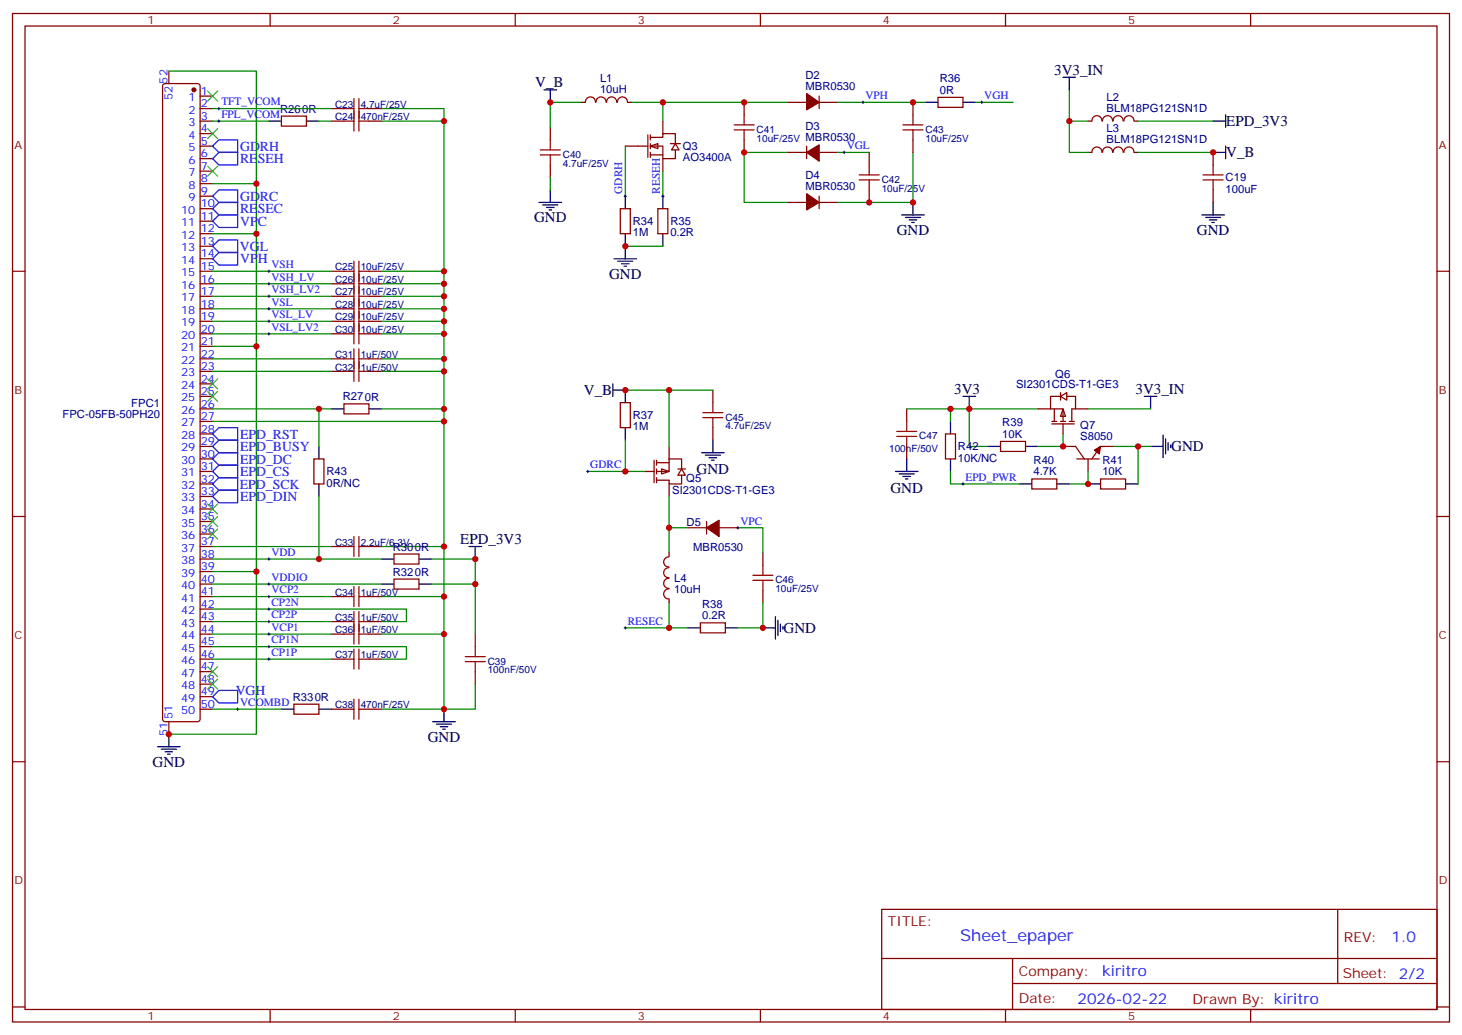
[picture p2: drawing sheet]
<svg xmlns="http://www.w3.org/2000/svg" width="412mm" height="292mm" viewBox="0 0 412 292" stroke-linecap="round" stroke-linejoin="round" font-family="sans-serif">
<g fill="none" stroke="#870000" stroke-width=".35">
<path d="M3.5 3.8h405.4v284.3h-405.4zM7.1 7.3h398.2v277.3h-398.2zM76.2 3.8v3.5M145.3 3.8v3.5M214.5 3.8v3.5M283.6 3.8v3.5M352.8 3.8v3.5M46.1 23.8l.5-.2h9.1l.5 .2 .2 .5v178.5l-.2 .5-.5 .2h-9.1l-.5-.3-.2-.4v-178.5zM47.6 20v3.6M56.4 27.1h3.6M56.4 30.6h3.6M56.4 34.1h3.6"/>
<path d="M56.4 37.7h3.6M79.4 32.7h7v2.9h-7zM93.5 30.6h3.5M93.5 34.1h3.5M104.1 30.6h3.5M104.1 34.1h3.5M155.2 35.9v3.5M56.4 41.2h3.6M56.4 44.7h3.6M56.4 48.3h3.6M56.4 51.8h3.6M56.4 55.3h3.6"/>
<path d="M56.4 58.8h3.6M155.2 46.5v3.5M3.5 76.5h3.6M56.4 76.5h3.6M56.4 62.4h3.6M56.4 65.9h3.6M56.4 69.4h3.6M56.4 73h3.6M93.5 76.5h3.5M104.1 76.5h3.5M405.3 76.5h3.6M56.4 80h3.6"/>
<path d="M56.4 83.5h3.6M56.4 87.1h3.6M56.4 90.6h3.6M56.4 94.1h3.6M56.4 97.6h3.6M93.5 80h3.5M93.5 83.5h3.5M93.5 87.1h3.5M93.5 90.6h3.5M93.5 94.1h3.5M104.1 80h3.5M104.1 83.5h3.5"/>
<path d="M104.1 87.1h3.5M104.1 90.6h3.5M104.1 94.1h3.5M56.4 101.2h3.6M56.4 104.7h3.6M56.4 108.2h3.6M56.4 111.8h3.6M56.4 115.3h3.6M56.4 118.8h3.6M93.5 101.2h3.5M93.5 104.7h3.5M97 113.9h7.1v2.8h-7.1z"/>
<path d="M104.1 101.2h3.5M104.1 104.7h3.5M56.4 122.3h3.6M56.4 125.9h3.6M56.4 129.4h3.6M56.4 132.9h3.6M56.4 136.5h3.6M56.4 140h3.6M3.5 145.6h3.6M56.4 143.5h3.6M56.4 147h3.6M56.4 150.6h3.6"/>
<path d="M56.4 154.1h3.6M56.4 157.6h3.6M93.5 154.1h3.5M104.1 154.1h3.5M111.1 156.2h7.1v2.8h-7.1zM405.3 145.6h3.6M56.4 161.1h3.6M56.4 164.7h3.6M56.4 168.2h3.6M56.4 171.7h3.6M56.4 175.3h3.6M56.4 178.8h3.6"/>
<path d="M93.5 168.2h3.5M93.5 175.3h3.5M93.5 178.8h3.5M104.1 168.2h3.5M104.1 175.3h3.5M104.1 178.8h3.5M111.1 163.3h7.1v2.8h-7.1zM134.1 178.8v3.5M56.4 182.3h3.6M56.4 185.8h3.6M56.4 189.4h3.6M56.4 192.9h3.6"/>
<path d="M56.4 196.4h3.6M56.4 200h3.6M82.9 198.5h7.1v2.9h-7.1zM93.5 185.8h3.5M93.5 200h3.5M104.1 185.8h3.5M104.1 200h3.5M134.1 189.4v3.5M3.5 214.8h3.6M47.6 203.5v3.5M405.3 214.8h3.6M248.7 256.4h156.6v28.2h-156.6z"/>
<path d="M377.3 256.4v20.9M248.7 270.2h156.5M285.6 277.3h119.6M285.6 270.2v14.2M3.5 283.9h3.6M76.2 284.6v3.5M145.3 284.6v3.5M214.5 284.6v3.5M283.6 284.6v3.5M352.8 284.6v3.5M405.3 283.9h3.6"/>
</g>
<circle cx="54.7" cy="25.3" r=".53" fill="#870000" stroke="#870000" stroke-width=".35"/>
<g fill="none" stroke="#3c3" stroke-width=".35">
<path d="M58.6 25.7l2.8 2.8M58.6 36.3l2.8 2.8M61.4 25.7l-2.8 2.8M61.4 36.3l-2.8 2.8M58.6 46.8l2.8 2.9M61.4 46.8l-2.8 2.9M58.6 106.8l2.8 2.8M58.6 110.3l2.8 2.9M61.4 106.8l-2.8 2.8M61.4 110.3l-2.8 2.9M58.6 142.1l2.8 2.8M58.6 145.6l2.8 2.8"/>
<path d="M58.6 149.2l2.8 2.8M61.4 142.1l-2.8 2.8M61.4 145.6l-2.8 2.8M61.4 149.2l-2.8 2.8M58.6 188l2.8 2.8M58.6 191.5l2.8 2.8M61.4 188l-2.8 2.8M61.4 191.5l-2.8 2.8"/>
</g>
<g fill="none" stroke="#000" stroke-width=".35">
<path d="M75.8 34.1h3.6M86.4 34.1h3.6M153.5 25.3h3.5M155.2 25.3v3.6M152 57.1h6.4M153.1 57.8h4.2M154.2 58.5h2.1M154.9 59.2h.7M155.2 53.6v3.5M93.5 115.3h3.5M104.1 115.3h3.5M107.6 157.6h3.5"/>
<path d="M118.2 157.6h3.5M132.3 154.1h3.5M134.1 154.1v3.5M107.6 164.7h3.5M118.2 164.7h3.5M79.4 200h3.5M90 200h3.5M125.2 200v3.5M44.4 210.5h6.4M45.5 211.2h4.2M46.6 211.9h2.1M47.3 212.7h.7"/>
<path d="M47.6 207v3.5M122.1 203.5h6.3M123.1 204.2h4.3M124.2 204.9h2.1M124.9 205.6h.7"/>
</g>
<g fill="none" stroke="#a10000" stroke-width=".35">
<path d="M97 30.6h2.8M97 34.1h2.8M99.8 27.8v9.2M101.2 30.6h2.9M101.2 27.8v9.2M101.2 34.1h2.9M155.2 39.4v2.9M152.4 43.7h5.6M152.4 42.3h5.6M155.2 43.7v2.8M97 76.5h2.8M99.8 73.7v23.2"/>
<path d="M101.2 73.7v23.2M101.2 76.5h2.9M97 80h2.8M97 83.5h2.8M97 87.1h2.8M97 90.6h2.8M97 94.1h2.8M99.8 98.4v9.1M101.2 98.4v9.1M101.2 80h2.9M101.2 83.5h2.9M101.2 87.1h2.9"/>
<path d="M101.2 90.6h2.9M101.2 94.1h2.9M97 101.2h2.8M97 104.7h2.8M101.2 101.2h2.9M101.2 104.7h2.9M97 154.1h2.8M99.8 151.3v5.6M101.2 151.3v5.6M101.2 154.1h2.9M97 168.2h2.8M97 175.3h2.8"/>
<path d="M97 178.8h2.8M99.8 165.4v5.6M99.8 172.4v9.2M101.2 165.4v5.6M101.2 172.4v9.2M101.2 168.2h2.9M101.2 175.3h2.9M101.2 178.8h2.9M97 185.8h2.8M97 200h2.8M99.8 183v5.7M99.8 197.1v5.7"/>
<path d="M101.2 183v5.7M101.2 197.1v5.7M101.2 185.8h2.9M101.2 200h2.9M131.2 186.5h5.7M131.2 185.1h5.7M134.1 182.3v2.8M134.1 186.5v2.9"/>
</g>
<g fill="none" stroke="#008700" stroke-width=".35">
<path d="M47.6 20h24.7v31.8M60 30.6h33.5M60 34.1h15.8M90 34.1h3.5M107.6 30.6h17.6v3.5h-17.6M125.2 34.1v60h-17.6M60 51.8h12.3v14.1h-12.3M155.2 50v3.6M60 76.5h33.5M72.3 65.9v31.7h-12.3M107.6 76.5h17.6M60 80h33.5"/>
<path d="M60 83.5h33.5M60 87.1h33.5M60 90.6h33.5M60 94.1h33.5M72.3 97.6v63.5h-12.3M107.6 80h17.6M107.6 83.5h17.6M107.6 87.1h17.6M107.6 90.6h17.6M125.2 94.1v7.1h-17.6M60 101.2h33.5M60 104.7h33.5"/>
<path d="M60 115.3h33.5M125.2 101.2v3.5h-17.6M125.2 115.3v3.5h-65.2M125.2 104.7v10.6h-17.6M125.2 118.8v35.3h-17.6M60 154.1h33.5M60 157.6h47.6M121.7 157.6h12.4v7.1h-12.4M125.2 154.1v14.1h-17.6M60 171.7h54.7v3.6h-7.1M60 164.7h47.6M60 168.2h33.5"/>
<path d="M60 175.3h33.5M60 178.8h33.5M72.3 161.1v45.9h-24.7M125.2 168.2v10.6h-17.6M125.2 178.8v21.2h-17.6M134.1 164.7v14.1M60 182.3h54.7v3.5h-7.1M60 185.8h33.5M60 200h19.4M134.1 192.9v7.1h-8.9"/>
</g>
<g fill="none" stroke="#00f" stroke-width=".35">
<path d="M61.7 39.4h5.3v3.6h-5.3l-1.7-1.8zM60 44.7l1.7-1.7h5.3v3.5h-5.3zM60 55.3l1.7-1.7h5.3v3.5h-5.3zM61.7 57.1h5.3v3.5h-5.3l-1.7-1.8zM60 62.4l1.7-1.8h5.3v3.5h-5.3zM60 69.4l1.7-1.7h5.3v3.5h-5.3zM60 73l1.7-1.8h5.3v3.5h-5.3zM60 122.3l1.7-1.7h5.3v3.5h-5.3zM60 125.9l1.7-1.8h5.3v3.5h-5.3zM60 129.4l1.7-1.8h5.3v3.6h-5.3zM60 136.5l1.7-1.8h5.3v3.5h-5.3zM60 140l1.7-1.8h5.3v3.5h-5.3z"/>
<path d="M61.7 131.2h5.3v3.5h-5.3l-1.7-1.8zM61.7 194.7h5.3v3.5h-5.3l-1.7-1.8z"/>
</g>
<g fill="none" stroke="#000" stroke-width=".28">
<path d="M61.4 30.6h.7M61.4 34.1h.7M61.7 30.3v.7M61.7 33.8v.7M75.5 76.5h.7M75.8 76.1v.7M75.8 79.7v.7M75.5 80h.7M75.5 83.5h.7M75.5 87.1h.7M75.5 90.6h.7M75.5 94.1h.7"/>
<path d="M75.8 83.2v.7M75.8 86.7v.7M75.8 90.2v.7M75.8 93.8v.7M75.5 157.6h.7M75.8 157.3v.7M75.5 164.7h.7M75.5 168.2h.7M75.5 171.7h.7M75.5 175.3h.7M75.5 178.8h.7M75.8 164.3v.7"/>
<path d="M75.8 167.9v.7M75.8 171.4v.7M75.8 174.9v.7M75.8 178.4v.7M66.7 200h.7M67 199.6v.7M75.5 182.3h.7M75.5 185.8h.7M75.8 182v.7M75.8 185.5v.7"/>
</g>
<g fill="#fff" stroke="#870000" stroke-width=".35">
<path d="M183.4 41.2l2.2-.7v1.4z"/>
<path d="M190.5 40.5l1.1 1.8h-2.2z"/>
</g>
<g fill="none" stroke="#870000" stroke-width=".35">
<path d="M182.7 38v6.4M183.4 38.7h3.6v-1h3.5v2.8M183.4 38v1.4M187 34.1v3.6M209.9 28.9v3.5M209.9 39.4v3.6M222.2 28.9h5.3M231.1 28.9h5.3M231.1 27.1v3.5M257.5 28.9v3.5M257.5 39.4v3.6M264.6 27.4h7v2.9h-7z"/>
<path d="M306.9 34.1h1.1M308 34.1a1.41 1.41 0 0 1 1.4-1.5 1.41 1.41 0 0 1 1.4 1.5M311 34.1a1.41 1.41 0 0 1 1.4-1.5 1.41 1.41 0 0 1 1.4 1.5M314 34.1a1.41 1.41 0 0 1 1.4-1.5 1.41 1.41 0 0 1 1.4 1.5M317 34.1a1.41 1.41 0 0 1 1.4-1.5 1.41 1.41 0 0 1 1.4 1.5M320 34.1h1M175 58.8h2.8v7.1h-2.8zM176.4 41.2h6.3M183.4 41.2h3.6v3.5h3.5v-2.4M183.4 43.7h3.6M183.4 40.5v1.4M183.4 43v1.4"/>
<path d="M185.6 58.8h2.8v7.1h-2.8zM187 44.7v3.6M189.1 40.5h2.8M222.2 43h5.3M222.2 57.1h5.3M227.5 41.2v3.5M231.1 55.3v3.5M231.1 43h5.3M231.1 57.1h5.3M245.2 43v3.5M245.2 53.6v3.5M306.9 43h1.1"/>
<path d="M308 42.9a1.41 1.41 0 0 1 1.4-1.5 1.41 1.41 0 0 1 1.4 1.5M311 42.9a1.41 1.41 0 0 1 1.4-1.5 1.41 1.41 0 0 1 1.4 1.5M314 42.9a1.41 1.41 0 0 1 1.4-1.5 1.41 1.41 0 0 1 1.4 1.5M317 42.9a1.41 1.41 0 0 1 1.4-1.5 1.41 1.41 0 0 1 1.4 1.5M320 43h1M175 113.5h2.8v7.1h-2.8zM201.1 110v3.5M201.1 120.6v3.5M194 148.8h5.3M199.3 147v3.6M202.8 148.8h5.3M215.2 155.9v3.5"/>
<path d="M197.6 175.6h7v2.8h-7zM215.2 166.4v3.6"/>
</g>
<g fill="none" stroke="#008700" stroke-width=".35">
<path d="M164 28.9h-8.8v7M178.2 28.9h8.8v5.2M187 28.9h35.2M236.4 28.9h24.7M275.2 28.9h10.6M301.6 25.3v8.8M306.9 34.1h-5.3v8.9h5.3M321 34.1h21.2M176.4 41.2v14.1M187 48.3v7M222.2 43h-12.3v14.1h12.3M236.4 43h8.8"/>
<path d="M257.5 43v14.1h-21.1M321 43h21.2M176.4 69.4h10.6"/>
</g>
<g fill="none" stroke="#000" stroke-width=".35">
<path d="M261.1 28.9h3.5M271.6 28.9h3.6M299.9 21.8h3.5M301.6 21.8v3.5M342.2 34.1h3.5M345.7 32.4v3.5M176.4 55.3v3.5M187 55.3v3.5M257.5 57.1v3.5M342.2 43h3.5M342.2 57.1v3.5M345.7 41.2v3.5"/>
<path d="M173.2 73h6.4M174.3 73.7h4.2M175.3 74.4h2.1M176 75.1h.7M176.4 65.9v7.1M187 65.9v3.5M254.4 60.6h6.3M255.4 61.3h4.2M256.5 62h2.1M257.2 62.7h.7M339 60.6h6.4M340.1 61.3h4.2"/>
<path d="M341.1 62h2.2M341.8 62.7h.7M176.4 110v3.5M176.4 120.6v3.5M194 177h3.6M204.6 177h3.5"/>
</g>
<path d="M243.1 28.9h.7M243.4 28.5v.7M276.6 28.9h.7M276.9 28.5v.7M176 55.3h.7M176.4 55v.7M186.6 55.3h.7M187 55v.7M237.8 43h.7M238.1 42.6v.7" fill="none" stroke="#000" stroke-width=".28"/>
<g fill="none" stroke="#a10000" stroke-width=".35">
<path d="M207.1 36.6h5.6M207.1 35.2h5.6M209.9 32.4v2.8M209.9 36.6v2.8M254.7 36.6h5.6M254.7 35.2h5.6M257.5 32.4v2.8M257.5 36.6v2.8M242.4 50.7h5.6M242.4 49.3h5.6M245.2 46.5v2.8M245.2 50.7v2.9"/>
<path d="M198.3 117.8h5.6M198.3 116.3h5.6M201.1 113.5v2.8M201.1 117.8v2.8M215.2 159.4v2.8M212.4 162.2h5.6M212.4 163.6h5.6M215.2 163.6v2.8"/>
</g>
<g fill="#870000" stroke="#870000" stroke-width=".35">
<path d="M227.5 26.4l3.6 2.5-3.6 2.1z"/>
<path d="M227.5 43l3.6-2.1v4.5z"/>
<path d="M227.5 54.6l3.6 2.5-3.6 2.1z"/>
<path d="M199.3 148.8l3.5-2.1v4.6z"/>
</g>
<path d="M186.6 132.2l2.1 .7-2.1 .7z" fill="#fff" stroke="#870000" stroke-width=".35"/>
<g fill="none" stroke="#870000" stroke-width=".35">
<path d="M181.7 132.9h2.8M184.5 129.8v6.3M185.2 130.5h3.5M185.2 129.8v1.4M185.2 132.2v1.4M185.2 134.7v1.4M188.7 129.4h3.6v2.8M188.7 129.4v3.5h-3.5M188.7 125.9v3.5M188.7 136.5v3.5M191.2 132.2h2.1M192.3 132.2l1 1.8h-2.1z"/>
<path d="M192.3 134v2.5h-3.6v-1.1h-3.5M282.2 124.5h7.1v2.8h-7.1zM291 135h7.1v2.9h-7.1zM299.9 125.9h3.5l2.5 3.5M303.7 129.4h6.4M306.9 129.4v3.5M310.4 135h7.1v2.9h-7.1zM314 125.9h-3.6l-2.4 3.5"/>
</g>
<g fill="none" stroke="#008700" stroke-width=".35">
<path d="M176.4 110h24.7M188.7 110v15.9M292.8 115.3h-19.4v10.6h5.3M306.9 115.3h17.7M165.8 132.9h10.6M176.4 124.1v8.8h5.3M188.7 140v15.9M268.1 132.9v3.6h19.4M299.9 122.3v3.6h-7.1M306.9 132.9v3.6h-5.3M314 125.9h10.6M321 125.9v10.6"/>
<path d="M188.7 148.8h5.3M208.1 148.8h7.1v7.1M176.4 177h12.3M188.7 170v7h5.3M215.2 170v7h-7.1"/>
</g>
<g fill="none" stroke="#000" stroke-width=".35">
<path d="M172.9 110h3.5M172.9 108.2v3.6M271.6 111.8h3.6M273.4 111.8v3.5M322.8 111.8h3.5M324.6 111.8v3.5M197.9 127.6h6.4M199 128.3h4.2M200 129h2.1M200.7 129.8h.7M201.1 124.1v3.5M278.7 125.9h3.5"/>
<path d="M287.5 136.5h3.5M289.3 125.9h3.5M298.1 136.5h3.5M306.9 136.5h3.5M317.5 136.5h3.5M324.6 125.9h3.5M328.1 122.7v6.3M328.8 123.8v4.2M329.5 124.8v2.1M330.2 125.5v.7M215.2 177h3.5M218.7 173.8v6.4"/>
<path d="M219.4 174.9v4.2M220.1 176v2.1M220.8 176.7v.7"/>
</g>
<path d="M165.5 132.9h.7M165.8 132.6v.7M271.3 136.5h.7M271.6 136.1v.7M207.8 148.8h.7M208.1 148.4v.8M176 177h.7M176.4 176.7v.7" fill="none" stroke="#000" stroke-width=".28"/>
<path d="M308.7 126.9l1.7-1-.3 2.1z" fill="#870000" stroke="#870000" stroke-width=".35"/>
<path d="M299.9 115.3l.7 2.1h-1.4z" fill="#fff" stroke="#870000" stroke-width=".35"/>
<g fill="none" stroke="#870000" stroke-width=".35">
<path d="M164 28.9h1.1M165.1 28.8a1.41 1.41 0 0 1 1.4-1.5 1.41 1.41 0 0 1 1.5 1.5M168.1 28.8a1.41 1.41 0 0 1 1.4-1.5 1.41 1.41 0 0 1 1.4 1.5M171.1 28.8a1.41 1.41 0 0 1 1.4-1.5 1.41 1.41 0 0 1 1.4 1.5M174.2 28.8a1.41 1.41 0 0 1 1.4-1.5 1.41 1.41 0 0 1 1.4 1.5M177.1 28.9h1.1M342.2 43v3.5M342.2 53.6v3.5M255.8 115.3v3.5M292.8 115.3h3.5M296.3 115.3h3.6v3.5M296.7 119.5h6.3"/>
<path d="M296.7 118.8h1.4M297.4 115.3v3.5M299.2 111.8l1.7-1.1v2.1zM299.2 111.8h-2.9v3.5M299.2 110.7v2.1M299.2 118.8h1.4M299.9 119.5v2.8M300.9 111.8h2.5v3.5h-1.1v3.5M301.6 118.8h1.4M303.4 115.3h3.5M88.5 129.4h2.9v7.1h-2.9zM255.8 125.9v3.5"/>
<path d="M266.7 122.3h2.8v7.1h-2.8zM188.7 157a1.41 1.41 0 0 0-1.5 1.4 1.41 1.41 0 0 0 1.5 1.4M188.7 155.9v1M188.7 163.1a1.41 1.41 0 0 0-1.5 1.4 1.41 1.41 0 0 0 1.5 1.4M188.7 160.1a1.41 1.41 0 0 0-1.5 1.4 1.41 1.41 0 0 0 1.5 1.4M188.7 166.1a1.41 1.41 0 0 0-1.5 1.4 1.41 1.41 0 0 0 1.5 1.4v1.1"/>
</g>
<path d="M339.4 50.7h5.6M339.4 49.3h5.6M342.2 46.5v2.8M342.2 50.7v2.9M255.8 118.8v2.8M252.9 121.6h5.7M252.9 123h5.7M255.8 123v2.9" fill="none" stroke="#a10000" stroke-width=".35"/>
<path d="M90 115.3v10.6M255.8 115.3h17.6M268.1 115.3v3.5M90 140v17.6" fill="none" stroke="#008700" stroke-width=".35"/>
<path d="M268.1 118.8v3.5M90 125.9v3.5M90 136.5v3.5M252.6 132.9h6.3M253.6 133.6h4.3M254.7 134.3h2.1M255.4 135h.7M255.8 129.4v3.5M268.1 129.4v3.5" fill="none" stroke="#000" stroke-width=".35"/>
<g fill="#c00">
<circle cx="72.3" cy="65.9" r=".88"/>
<circle cx="72.3" cy="97.6" r=".88"/>
<circle cx="72.3" cy="51.8" r=".88"/>
<circle cx="72.3" cy="161.1" r=".88"/>
<circle cx="47.6" cy="207" r=".88"/>
<circle cx="125.2" cy="34.1" r=".88"/>
<circle cx="125.2" cy="76.5" r=".88"/>
<circle cx="125.2" cy="80" r=".88"/>
<circle cx="125.2" cy="83.5" r=".88"/>
<circle cx="125.2" cy="87.1" r=".88"/>
<circle cx="125.2" cy="90.6" r=".88"/>
<circle cx="125.2" cy="94.1" r=".88"/>
<circle cx="125.2" cy="101.2" r=".88"/>
<circle cx="125.2" cy="104.7" r=".88"/>
<circle cx="125.2" cy="115.3" r=".88"/>
<circle cx="125.2" cy="118.8" r=".88"/>
<circle cx="125.2" cy="154.1" r=".88"/>
<circle cx="125.2" cy="168.2" r=".88"/>
<circle cx="125.2" cy="178.8" r=".88"/>
<circle cx="125.2" cy="200" r=".88"/>
<circle cx="134.1" cy="157.6" r=".88"/>
<circle cx="134.1" cy="164.7" r=".88"/>
<circle cx="176.4" cy="69.4" r=".88"/>
<circle cx="155.2" cy="28.9" r=".88"/>
<circle cx="187" cy="28.9" r=".88"/>
<circle cx="209.9" cy="28.9" r=".88"/>
<circle cx="209.9" cy="43" r=".88"/>
<circle cx="257.5" cy="28.9" r=".88"/>
<circle cx="245.2" cy="57.1" r=".88"/>
<circle cx="257.5" cy="57.1" r=".88"/>
<circle cx="301.6" cy="34.1" r=".88"/>
<circle cx="188.7" cy="110" r=".88"/>
<circle cx="188.7" cy="148.8" r=".88"/>
<circle cx="176.4" cy="110" r=".88"/>
<circle cx="176.4" cy="132.9" r=".88"/>
<circle cx="188.7" cy="177" r=".88"/>
<circle cx="215.2" cy="177" r=".88"/>
<circle cx="306.9" cy="136.5" r=".88"/>
<circle cx="321" cy="125.9" r=".88"/>
<circle cx="299.9" cy="125.9" r=".88"/>
<circle cx="268.1" cy="115.3" r=".88"/>
<circle cx="273.4" cy="115.3" r=".88"/>
<circle cx="90" cy="115.3" r=".88"/>
<circle cx="90" cy="157.6" r=".88"/>
<circle cx="342.2" cy="43" r=".88"/>
</g>
<text font-size="4.6" fill="#00f" x="270.8" y="265.4">Sheet_epaper</text>
<g font-size="4.2">
<text x="297.4" y="21.1">3V3_IN</text>
<text x="151" y="24.6">V_B</text>
<text x="345.9" y="35.6">EPD_3V3</text>
<text x="345.9" y="44.4">V_B</text>
<text x="150.6" y="62.7">GND</text>
<text x="252.9" y="66.3">GND</text>
<text x="337.6" y="66.3">GND</text>
<text x="171.8" y="78.6">GND</text>
<text x="164.7" y="111.4">V_B</text>
<text x="269.2" y="111.1">3V3</text>
<text x="320.3" y="111.1">3V3_IN</text>
<text x="330.4" y="127.3">GND</text>
<text x="196.5" y="133.7">GND</text>
<text x="251.2" y="139">GND</text>
<text x="129.8" y="153.4">EPD_3V3</text>
<text x="221" y="178.4">GND</text>
<text x="120.6" y="209.1">GND</text>
<text x="43" y="216.2">GND</text>
</g>
<g font-size="4.2" fill="#00f">
<text x="392.5" y="265.7">1.0</text>
<text x="310.9" y="275.2">kiritro</text>
<text x="304" y="283">2026-02-22</text>
</g>
<g font-size="3.9" fill="#00f">
<text x="67.7" y="42.5">GDRH</text>
<text x="67.7" y="46">RESEH</text>
<text x="67.7" y="56.6">GDRC</text>
<text x="67.7" y="60.2">RESEC</text>
<text x="67.7" y="63.7">VPC</text>
<text x="67.7" y="70.7">VGL</text>
<text x="67.7" y="74.3">VPH</text>
<text x="67.7" y="123.6">EPD_RST</text>
<text x="67.7" y="127.2">EPD_BUSY</text>
<text x="67.7" y="130.7">EPD_DC</text>
<text x="67.7" y="137.8">EPD_SCK</text>
<text x="67.7" y="134.2">EPD_CS</text>
<text x="67.7" y="141.3">EPD_DIN</text>
<text x="66.5" y="195.9">VGH</text>
</g>
<g font-size="3.9" fill="#800">
<text x="250.5" y="261">TITLE:</text>
<text x="379.1" y="265.7">REV:</text>
<text x="287.4" y="275.2">Company:</text>
<text x="378.7" y="275.8">Sheet: 2/2</text>
<text x="287.4" y="282.9">Date:</text>
<text x="336.4" y="282.9">Drawn By: kiritro</text>
</g>
<g font-size="3.2" fill="#800">
<text x="41.6" y="6.8">1</text>
<text x="110.8" y="6.8">2</text>
<text x="179.9" y="6.8">3</text>
<text x="249.1" y="6.8">4</text>
<text x="318.2" y="6.8">5</text>
<text x="4.1" y="41.9">A</text>
<text x="405.9" y="41.9">A</text>
<text x="4.1" y="111.1">B</text>
<text x="405.9" y="111.1">B</text>
<text x="4.1" y="180.2">C</text>
<text x="405.9" y="180.2">C</text>
<text x="4.1" y="249.3">D</text>
<text x="405.9" y="249.3">D</text>
<text x="41.6" y="287.6">1</text>
<text x="110.8" y="287.6">2</text>
<text x="179.9" y="287.6">3</text>
<text x="249.1" y="287.6">4</text>
<text x="318.2" y="287.6">5</text>
</g>
<g font-size="3.2" fill="#00f">
<text x="47.3" y="23.6" transform="rotate(-90 47.3 23.6)">52</text>
<text x="48.7" y="28.3" transform="rotate(-90 48.7 28.3)">52</text>
<text x="53.1" y="28.5">1</text>
<text x="56.6" y="26.7">1</text>
<text x="62.4" y="29.7">TFT_VCOM</text>
<text x="244.1" y="28">VPH</text>
<text x="277.6" y="28">VGH</text>
<text x="53.1" y="32">2</text>
<text x="53.1" y="35.6">3</text>
<text x="56.6" y="30.3">2</text>
<text x="56.6" y="33.8">3</text>
<text x="62.4" y="33.3">FPL_VCOM</text>
<text x="53.1" y="39.1">4</text>
<text x="56.6" y="37.3">4</text>
<text x="56.6" y="40.9">5</text>
<text x="53.1" y="42.6">5</text>
<text x="53.1" y="46.1">6</text>
<text x="56.6" y="44.4">6</text>
<text x="56.6" y="47.9">7</text>
<text x="238.8" y="42.1">VGL</text>
<text x="53.1" y="49.7">7</text>
<text x="53.1" y="53.2">8</text>
<text x="56.6" y="51.4">8</text>
<text x="53.1" y="56.7">9</text>
<text x="56.6" y="55">9</text>
<text x="56.6" y="58.5">10</text>
<text x="175.5" y="54.6" transform="rotate(-90 175.5 54.6)">GDRH</text>
<text x="186.1" y="54.6" transform="rotate(-90 186.1 54.6)">RESEH</text>
<text x="51.1" y="60.3">10</text>
<text x="51.1" y="63.8">11</text>
<text x="56.6" y="62">11</text>
<text x="56.6" y="65.5">12</text>
<text x="51.1" y="67.3">12</text>
<text x="51.1" y="70.8">13</text>
<text x="56.6" y="69.1">13</text>
<text x="51.1" y="74.4">14</text>
<text x="51.1" y="77.9">15</text>
<text x="56.6" y="72.6">14</text>
<text x="56.6" y="76.1">15</text>
<text x="76.6" y="75.6">VSH</text>
<text x="51.1" y="81.4">16</text>
<text x="56.6" y="79.7">16</text>
<text x="56.6" y="83.2">17</text>
<text x="76.6" y="79.1">VSH_LV</text>
<text x="76.6" y="82.7">VSH_LV2</text>
<text x="51.1" y="84.9">17</text>
<text x="51.1" y="88.5">18</text>
<text x="56.6" y="86.7">18</text>
<text x="76.6" y="86.2">VSL</text>
<text x="76.6" y="89.7">VSL_LV</text>
<text x="51.1" y="92">19</text>
<text x="51.1" y="95.5">20</text>
<text x="56.6" y="90.2">19</text>
<text x="56.6" y="93.8">20</text>
<text x="76.6" y="93.2">VSL_LV2</text>
<text x="51.1" y="99.1">21</text>
<text x="56.6" y="97.3">21</text>
<text x="56.6" y="100.8">22</text>
<text x="51.1" y="102.6">22</text>
<text x="51.1" y="106.1">23</text>
<text x="56.6" y="104.4">23</text>
<text x="56.6" y="107.9">24</text>
<text x="51.1" y="109.6">24</text>
<text x="51.1" y="113.2">25</text>
<text x="56.6" y="111.4">25</text>
<text x="51.1" y="116.7">26</text>
<text x="56.6" y="114.9">26</text>
<text x="56.6" y="118.5">27</text>
<text x="51.1" y="120.2">27</text>
<text x="51.1" y="123.8">28</text>
<text x="56.6" y="122">28</text>
<text x="56.6" y="125.5">29</text>
<text x="51.1" y="127.3">29</text>
<text x="51.1" y="130.8">30</text>
<text x="56.6" y="129">30</text>
<text x="51.1" y="134.3">31</text>
<text x="51.1" y="137.9">32</text>
<text x="56.6" y="132.6">31</text>
<text x="56.6" y="136.1">32</text>
<text x="166.5" y="132">GDRC</text>
<text x="272.3" y="135.6">EPD_PWR</text>
<text x="51.1" y="141.4">33</text>
<text x="56.6" y="139.6">33</text>
<text x="56.6" y="143.2">34</text>
<text x="51.1" y="144.9">34</text>
<text x="51.1" y="148.4">35</text>
<text x="56.6" y="146.7">35</text>
<text x="208.8" y="147.9">VPC</text>
<text x="51.1" y="152">36</text>
<text x="51.1" y="155.5">37</text>
<text x="56.6" y="150.2">36</text>
<text x="56.6" y="153.7">37</text>
<text x="51.1" y="159">38</text>
<text x="56.6" y="157.3">38</text>
<text x="56.6" y="160.8">39</text>
<text x="76.6" y="156.7">VDD</text>
<text x="51.1" y="162.6">39</text>
<text x="51.1" y="166.1">40</text>
<text x="56.6" y="164.3">40</text>
<text x="56.6" y="167.9">41</text>
<text x="76.6" y="163.8">VDDIO</text>
<text x="76.6" y="167.3">VCP2</text>
<text x="51.1" y="169.6">41</text>
<text x="51.1" y="173.1">42</text>
<text x="56.6" y="171.4">42</text>
<text x="76.6" y="170.9">CP2N</text>
<text x="51.1" y="176.7">43</text>
<text x="56.6" y="174.9">43</text>
<text x="56.6" y="178.4">44</text>
<text x="76.6" y="174.4">CP2P</text>
<text x="76.6" y="177.9">VCP1</text>
<text x="177.1" y="176.1">RESEC</text>
<text x="51.1" y="180.2">44</text>
<text x="51.1" y="183.7">45</text>
<text x="56.6" y="182">45</text>
<text x="56.6" y="185.5">46</text>
<text x="76.6" y="181.4">CP1N</text>
<text x="76.6" y="185">CP1P</text>
<text x="51.1" y="187.3">46</text>
<text x="51.1" y="190.8">47</text>
<text x="56.6" y="189">47</text>
<text x="51.1" y="194.3">48</text>
<text x="51.1" y="197.8">49</text>
<text x="56.6" y="192.5">48</text>
<text x="56.6" y="196.1">49</text>
<text x="48.7" y="202.8" transform="rotate(-90 48.7 202.8)">51</text>
<text x="51.1" y="201.4">50</text>
<text x="56.6" y="199.6">50</text>
<text x="67.7" y="199.1">VCOMBD</text>
<text x="47.3" y="207.5" transform="rotate(-90 47.3 207.5)">51</text>
</g>
<g font-size="3.2" fill="#000080">
<text x="169.3" y="23.1">L1</text>
<text x="227.2" y="22.2">D2</text>
<text x="265.1" y="23.2">R36</text>
<text x="169.3" y="26.3">10uH</text>
<text x="227.2" y="25.3">MBR0530</text>
<text x="265.1" y="26.4">0R</text>
<text x="312.1" y="28.4">L2</text>
<text x="79" y="31.8">R260R</text>
<text x="312.1" y="31.6">BLM18PG121SN1D</text>
<text x="227.2" y="36.6">D3</text>
<text x="312.1" y="40.4">BLM18PG121SN1D</text>
<text x="312.1" y="37.2">L3</text>
<text x="192.6" y="45.5">AO3400A</text>
<text x="192.6" y="42.4">Q3</text>
<text x="227.2" y="53.6">MBR0530</text>
<text x="227.2" y="50.4">D4</text>
<text x="345.7" y="51.1">C19</text>
<text x="345.7" y="54.3">100uF</text>
<text x="178.5" y="63.5">R34</text>
<text x="189.1" y="63.5">R35</text>
<text x="178.5" y="66.7">1M</text>
<text x="189.1" y="66.7">0.2R</text>
<text x="297.7" y="106.5">Q6</text>
<text x="96.7" y="112.9">R270R</text>
<text x="286.6" y="109.4">SI2301CDS-T1-GE3</text>
<text x="17.6" y="117.9">FPC-05FB-50PH20</text>
<text x="37" y="114.7">FPC1</text>
<text x="178.5" y="118.2">R37</text>
<text x="178.5" y="121.3">1M</text>
<text x="282.7" y="123.4">10K</text>
<text x="282.7" y="120.2">R39</text>
<text x="304.7" y="124.1">S8050</text>
<text x="304.7" y="120.9">Q7</text>
<text x="270.2" y="130.2">10K/NC</text>
<text x="270.2" y="127">R42</text>
<text x="291.5" y="130.8">R40</text>
<text x="311" y="130.8">R41</text>
<text x="92.1" y="137.2">0R/NC</text>
<text x="92.1" y="134.1">R43</text>
<text x="193.6" y="135.8">Q5</text>
<text x="291.5" y="134">4.7K</text>
<text x="311" y="134">10K</text>
<text x="189.6" y="139.4">SI2301CDS-T1-GE3</text>
<text x="193.7" y="148.2">D5</text>
<text x="110.8" y="155.2">R300R</text>
<text x="195.5" y="155.2">MBR0530</text>
<text x="110.8" y="162.3">R320R</text>
<text x="190.1" y="167.2">10uH</text>
<text x="190.1" y="164.1">L4</text>
<text x="198.1" y="171.4">R38</text>
<text x="198.1" y="174.6">0.2R</text>
<text x="82.6" y="197.6">R330R</text>
</g>
<g font-size="2.8" fill="#000080">
<text x="94.5" y="30.4">C23</text>
<text x="94.5" y="33.9">C24</text>
<text x="101.8" y="30.4">4.7uF/25V</text>
<text x="101.8" y="33.9">470nF/25V</text>
<text x="213.4" y="39.9">10uF/25V MBR0530</text>
<text x="213.4" y="37.4">C41</text>
<text x="261.1" y="39.9">10uF/25V</text>
<text x="261.1" y="37.4">C43</text>
<text x="158.7" y="47">4.7uF/25V</text>
<text x="158.7" y="44.5">C40</text>
<text x="248.7" y="51.5">C42</text>
<text x="248.7" y="54">10uF/25V</text>
<text x="94.5" y="76.2">C25</text>
<text x="101.8" y="76.2">10uF/25V</text>
<text x="94.5" y="79.8">C26</text>
<text x="94.5" y="83.3">C27</text>
<text x="101.8" y="79.8">10uF/25V</text>
<text x="101.8" y="83.3">10uF/25V</text>
<text x="94.5" y="86.8">C28</text>
<text x="101.8" y="86.8">10uF/25V</text>
<text x="94.5" y="90.4">C29</text>
<text x="94.5" y="93.9">C30</text>
<text x="101.8" y="90.4">10uF/25V</text>
<text x="101.8" y="93.9">10uF/25V</text>
<text x="94.5" y="100.9">C31</text>
<text x="101.8" y="100.9">1uF/50V</text>
<text x="94.5" y="104.5">C32</text>
<text x="101.8" y="104.5">1uF/50V</text>
<text x="204.6" y="118.6">C45</text>
<text x="204.6" y="121">4.7uF/25V</text>
<text x="259.3" y="123.9">C47</text>
<text x="250.8" y="127.4">100nF/50V</text>
<text x="94.5" y="153.9">C33</text>
<text x="101.8" y="153.9">2.2uF/6.3V</text>
<text x="94.5" y="168">C34</text>
<text x="101.8" y="168">1uF/50V</text>
<text x="218.7" y="166.9">10uF/25V</text>
<text x="218.7" y="164.4">C46</text>
<text x="94.5" y="175">C35</text>
<text x="94.5" y="178.5">C36</text>
<text x="101.8" y="175">1uF/50V</text>
<text x="101.8" y="178.5">1uF/50V</text>
<text x="94.5" y="185.6">C37</text>
<text x="101.8" y="185.6">1uF/50V</text>
<text x="137.6" y="189.8">100nF/50V</text>
<text x="137.6" y="187.4">C39</text>
<text x="94.5" y="199.7">C38</text>
<text x="101.8" y="199.7">470nF/25V</text>
</g>
</svg>
